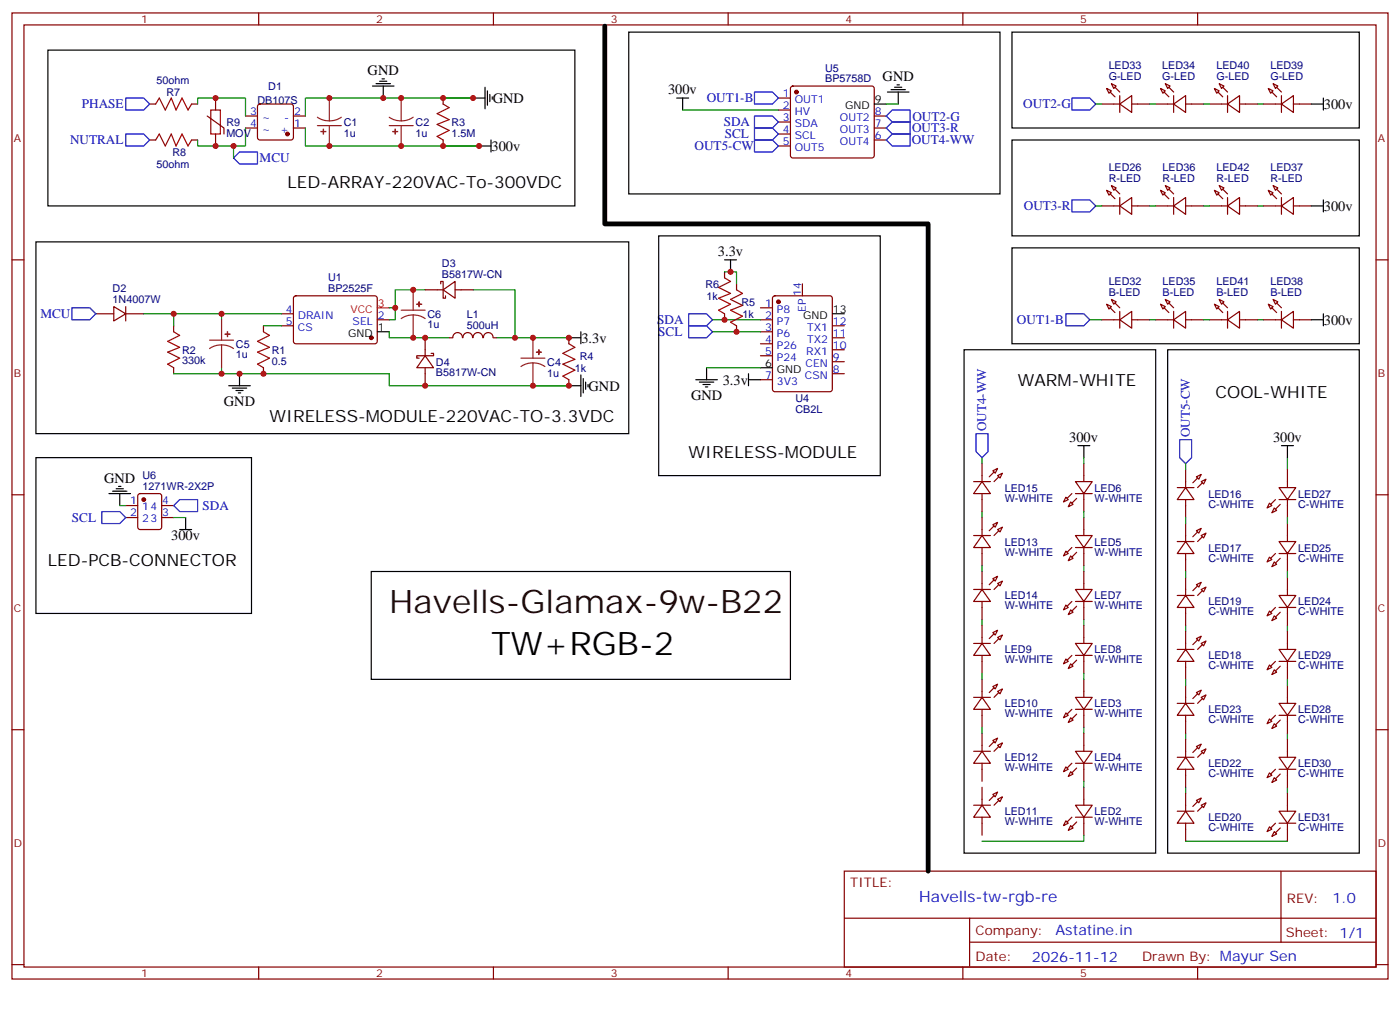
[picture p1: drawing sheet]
<svg xmlns="http://www.w3.org/2000/svg" width="412mm" height="297mm" viewBox="0 0 412 297" stroke-linecap="round" stroke-linejoin="round" font-family="sans-serif">
<g fill="none" stroke="#870000" stroke-width=".35">
<path d="M3.5 3.8h405.4v284.3h-405.4zM7.1 7.3h398.2v277.3h-398.2zM76.2 3.8v3.5M145.3 3.8v3.5M214.5 3.8v3.5M283.6 3.8v3.5M352.8 3.8v3.5M44.1 30.6h1.8M56.4 30.6h1.8M61 34.1l5 3.6v1.7M63.5 28.9v3.5M63.5 39.4v3.6"/>
<path d="M72.3 37.7h3.5M72.3 34.1h3.5M76.1 30.8l.5-.2h9.1l.5 .2 .2 .5v9.2l-.2 .5-.5 .2h-9.1l-.5-.2-.3-.5v-9.2zM86.4 37.7h3.6M86.4 34.1h3.6M130.5 28.9v1.7M229.3 28.9h3.5M229.3 32.4h3.5M229.3 35.9h3.5M229.3 39.4h3.5M233.1 25.5l.4-.2h23.3l.5 .2 .2 .5v19.8l-.2 .5-.5 .2h-23.3l-.5-.2-.2-.5v-19.8zM257.5 37.7h3.6"/>
<path d="M257.5 34.1h3.6M324.6 30.6h5.2M326 26l1.4 .7-.7 .7zM327.4 24.6l1.4 .7-.7 .7zM329.8 30.6l3.6-2.4v4.9zM329.8 28.2v4.9M333.4 30.6h5.3M340.4 30.6h5.3M341.8 26l1.5 .7-.8 .7zM343.3 24.6l1.4 .7-.7 .7zM345.7 30.6l3.5-2.4v4.9zM345.7 28.2v4.9"/>
<path d="M349.2 30.6h5.3M356.3 30.6h5.3M357.7 26l1.4 .7-.7 .7zM359.1 24.6l1.4 .7-.7 .7zM361.6 30.6l3.5-2.4v4.9zM361.6 28.2v4.9M365.1 30.6h5.3M372.2 30.6h5.3M373.6 26l1.4 .7-.7 .7zM375 24.6l1.4 .7-.7 .7zM377.5 30.6l3.5-2.4v4.9zM377.5 28.2v4.9"/>
<path d="M381 30.6h5.3M44.1 41.2h1.8M56.4 41.2h1.8M130.5 41.2v1.8M229.3 43h3.5M257.5 41.2h3.6M326 56l1.4 .7-.7 .7zM327.4 54.6l1.4 .7-.7 .7zM329.8 58.1v5M341.8 56l1.5 .7-.8 .7zM343.3 54.6l1.4 .7-.7 .7zM345.7 58.1v5"/>
<path d="M357.7 56l1.4 .7-.7 .7zM359.1 54.6l1.4 .7-.7 .7zM361.6 58.1v5M373.6 56l1.4 .7-.7 .7zM375 54.6l1.4 .7-.7 .7zM377.5 58.1v5M3.5 76.5h3.6M324.6 60.6h5.2M329.8 60.6l3.6-2.5v5zM333.4 60.6h5.3M340.4 60.6h5.3M345.7 60.6l3.5-2.5v5z"/>
<path d="M349.2 60.6h5.3M356.3 60.6h5.3M361.6 60.6l3.5-2.5v5zM365.1 60.6h5.3M372.2 60.6h5.3M377.5 60.6l3.5-2.5v5zM381 60.6h5.3M405.3 76.5h3.6M28.2 92.4h5.3M33.5 90.2l3.5 2.2-3.5 2.1zM37 92.4h5.3M37 90.2v4.3"/>
<path d="M51.2 95.9v1.7M77.6 95.9v1.7M82.9 92.4h3.5M82.9 95.9h3.5M86.7 87.3l.4-.2h23.6l.4 .7v12.9l-.7 .5-23.5-.1-.5-.6v-12.7zM111.1 94.1h3.6M125.2 85.3h5.3M125.2 99.4v5.3M129.8 83.5v-.7h.7v5h.7v-.7M130.5 85.3l3.6-2.5v5zM134.1 85.3h5.2M136.2 99.4a1.41 1.41 0 0 0-1.4-1.5 1.41 1.41 0 0 0-1.4 1.5h-1.1"/>
<path d="M136.4 99.4a1.41 1.41 0 0 1 1.4-1.5 1.41 1.41 0 0 1 1.4 1.5M139.4 99.4a1.41 1.41 0 0 1 1.4-1.5 1.41 1.41 0 0 1 1.4 1.5M142.4 99.4a1.41 1.41 0 0 1 1.4-1.5 1.41 1.41 0 0 1 1.4 1.5M145.3 99.4h1.1M167.6 99.4v1.8M213.4 80v1.8M213.4 92.4v1.7M217 83.5v1.8M217 95.9v1.7M224 94.1h3.5M224 90.6h3.5M224 97.6h3.5"/>
<path d="M227.8 87.3l.4-.2h16.3l.6 .4 .1 27.1-.5 .6-16.5 .1-.6-.5-.1-27zM236.4 83.5v3.6M245.2 95.9h3.5M245.2 99.4h3.5M324.6 94.1h5.2M326 89.5l1.4 .7-.7 .7zM327.4 88.1l1.4 .7-.7 .7zM329.8 94.1l3.6-2.4v4.9zM329.8 91.7v4.9M333.4 94.1h5.3M340.4 94.1h5.3M341.8 89.5l1.5 .7-.8 .7z"/>
<path d="M343.3 88.1l1.4 .7-.7 .7zM345.7 94.1l3.5-2.4v4.9zM345.7 91.7v4.9M349.2 94.1h5.3M356.3 94.1h5.3M357.7 89.5l1.4 .7-.7 .7zM359.1 88.1l1.4 .7-.7 .7zM361.6 94.1l3.5-2.4v4.9zM361.6 91.7v4.9M365.1 94.1h5.3M372.2 94.1h5.3M373.6 89.5l1.4 .7-.7 .7z"/>
<path d="M375 88.1l1.4 .7-.7 .7zM377.5 94.1l3.5-2.4v4.9zM377.5 91.7v4.9M381 94.1h5.3M51.2 108.2v1.8M77.6 108.2v1.8M125.2 104.7l2.5 3.5h-4.9zM125.2 108.2v5.3M127 104h.7v.7h-4.9v.7h.7M167.6 111.8v1.7M224 101.2h3.5M224 104.7h3.5"/>
<path d="M224 111.8h3.5M245.2 110h3.5M245.2 106.5h3.5M245.2 102.9h3.5M289.3 136.5v5.2M292.5 138.6l1.4-.7-.7 1.4zM293.9 140l1.4-.7-.7 1.4zM319.3 136.5v5.2M349.2 138.2v5.3M379.2 138.2v5.3M3.5 145.6h3.6M37 148.8h3.6"/>
<path d="M37 152.3h3.6M40.8 145.5l.5-.2h5.6l.7 .4v9.5l-.4 .6-5.9 .1-.7-.5v-9.4zM47.6 148.8h3.6M47.6 152.3h3.6M286.8 157.6h4.9M286.8 141.7h4.9M289.3 157.6l2.4 3.5h-4.9zM289.3 141.7l2.4 3.6h-4.9zM289.3 145.3v5.3M289.3 152.3v5.3M292.5 154.4l1.4-.7-.7 1.5zM293.9 155.9l1.4-.7-.7 1.4z"/>
<path d="M314 146.3l.7 .7-1.4 .7zM315.4 147.7l.7 .7-1.4 .8zM316.8 157.6h4.9l-2.4 3.5zM316.8 141.7h4.9l-2.4 3.6zM316.8 145.3h4.9M319.3 145.3v5.3M319.3 152.3v5.3M346.8 143.5h4.9M346.8 159.4h4.9M349.2 143.5l2.5 3.5h-4.9zM349.2 159.4l2.5 3.5h-4.9zM349.2 147v5.3"/>
<path d="M349.2 154.1v5.3M352.4 140.3l1.4-.7-.7 1.4zM352.4 156.2l1.4-.7-.7 1.4zM353.8 141.7l1.4-.7-.7 1.5zM353.8 157.6l1.4-.7-.7 1.4zM373.9 148.1l.7 .7-1.4 .7zM375.4 149.5l.7 .7-1.5 .7zM376.8 159.4h4.9l-2.5 3.5zM376.8 143.5h4.9l-2.5 3.5zM376.8 147h4.9M379.2 147v5.3M379.2 154.1v5.3"/>
<path d="M405.3 145.6h3.6M286.8 173.5h4.9M289.3 173.5l2.4 3.5h-4.9zM289.3 161.1v5.3M289.3 168.2v5.3M289.3 177v5.3M292.5 170.3l1.4-.7-.7 1.4zM293.9 171.7l1.4-.7-.7 1.4zM314 162.2l.7 .7-1.4 .7zM314 178.1l.7 .7-1.4 .7zM315.4 163.6l.7 .7-1.4 .7zM315.4 179.5l.7 .7-1.4 .7z"/>
<path d="M316.8 173.5h4.9l-2.4 3.5zM316.8 161.1h4.9M316.8 177h4.9M319.3 161.1v5.3M319.3 168.2v5.3M319.3 177v5.3M346.8 175.3h4.9M349.2 175.3l2.5 3.5h-4.9zM349.2 162.9v5.3M349.2 170v5.3M349.2 178.8v5.3M352.4 172.1l1.4-.7-.7 1.4z"/>
<path d="M353.8 173.5l1.4-.7-.7 1.4zM373.9 179.8l.7 .8-1.4 .7zM373.9 164l.7 .7-1.4 .7zM375.4 165.4l.7 .7-1.5 .7zM376.8 175.3h4.9l-2.5 3.5zM376.8 178.8h4.9M376.8 162.9h4.9M379.2 162.9v5.3M379.2 170v5.3M379.2 178.8v5.3M286.8 189.4h4.9M289.3 189.4l2.4 3.5h-4.9z"/>
<path d="M289.3 184.1v5.3M289.3 192.9v5.3M289.3 200v5.2M292.5 186.2l1.4-.7-.7 1.4zM293.9 187.6l1.4-.7-.7 1.4zM314 194l.7 .7-1.4 .7zM315.4 195.4l.7 .7-1.4 .7zM316.8 189.4h4.9l-2.4 3.5zM316.8 192.9h4.9M319.3 184.1v5.3M319.3 192.9v5.3M319.3 200v5.2"/>
<path d="M346.8 191.1h4.9M349.2 191.1l2.5 3.6h-4.9zM349.2 185.8v5.3M349.2 194.7v5.3M352.4 188l1.4-.7-.7 1.4zM353.8 189.4l1.4-.7-.7 1.4zM373.9 195.7l.7 .7-1.4 .7zM375.4 181.3l.7 .7-1.5 .7zM375.4 197.1l.7 .7-1.5 .7zM376.8 191.1h4.9l-2.5 3.6zM376.8 194.7h4.9M379.2 185.8v5.3"/>
<path d="M379.2 194.7v5.3M3.5 214.8h3.6M286.8 205.2h4.9M289.3 205.2l2.4 3.6h-4.9zM289.3 208.8v5.3M289.3 215.8v5.3M292.5 202.1l1.4-.7-.7 1.4zM292.5 217.9l1.4-.7-.7 1.5zM293.9 203.5l1.4-.7-.7 1.4zM293.9 219.4l1.4-.7-.7 1.4zM314 209.8l.7 .7-1.4 .7zM315.4 211.2l.7 .7-1.4 .8z"/>
<path d="M316.8 205.2h4.9l-2.4 3.6zM316.8 208.8h4.9M319.3 208.8v5.3M319.3 215.8v5.3M346.8 207h4.9M349.2 207l2.5 3.5h-4.9zM349.2 201.7v5.3M349.2 210.5v5.3M349.2 217.6v5.3M352.4 219.7l1.4-.7-.7 1.4zM352.4 203.8l1.4-.7-.7 1.4zM353.8 205.2l1.4-.7-.7 1.5z"/>
<path d="M373.9 211.6l.7 .7-1.4 .7zM375.4 213l.7 .7-1.5 .7zM376.8 207h4.9l-2.5 3.5zM376.8 210.5h4.9M379.2 201.7v5.3M379.2 210.5v5.3M379.2 217.6v5.3M405.3 214.8h3.6M286.8 237h4.9M286.8 221.1h4.9M289.3 237l2.4 3.5h-4.9zM289.3 221.1l2.4 3.5h-4.9z"/>
<path d="M289.3 224.6v5.3M289.3 231.7v5.3M292.5 233.8l1.4-.7-.7 1.4zM293.9 235.2l1.4-.7-.7 1.4zM314 225.7l.7 .7-1.4 .7zM315.4 227.1l.7 .7-1.4 .7zM316.8 237h4.9l-2.4 3.5zM316.8 221.1h4.9l-2.4 3.5zM316.8 224.6h4.9M319.3 224.6v5.3M319.3 231.7v5.3M346.8 238.8h4.9"/>
<path d="M346.8 222.9h4.9M349.2 238.8l2.5 3.5h-4.9zM349.2 222.9l2.5 3.5h-4.9zM349.2 226.4v5.3M349.2 233.5v5.3M352.4 235.6l1.4-.7-.7 1.4zM353.8 237l1.4-.7-.7 1.4zM353.8 221.1l1.4-.7-.7 1.4zM373.9 227.5l.7 .7-1.4 .7zM375.4 228.9l.7 .7-1.5 .7zM376.8 222.9h4.9l-2.5 3.5zM376.8 238.8h4.9l-2.5 3.5z"/>
<path d="M376.8 226.4h4.9M379.2 226.4v5.3M379.2 233.5v5.3M248.7 256.4h156.6v28.2h-156.6zM289.3 240.5v5.3M314 241.6l.7 .7-1.4 .7zM315.4 243l.7 .7-1.4 .7zM316.8 240.5h4.9M319.3 240.5v5.3M349.2 242.3v5.3M373.9 243.3l.7 .8-1.4 .7zM375.4 244.8l.7 .7-1.5 .7z"/>
<path d="M376.8 242.3h4.9M377.3 256.4v20.9M379.2 242.3v5.3M248.7 270.2h156.5M285.6 277.3h119.6M285.6 270.2v14.2M3.5 283.9h3.6M76.2 284.6v3.5M145.3 284.6v3.5M214.5 284.6v3.5M283.6 284.6v3.5M352.8 284.6v3.5"/>
<path d="M405.3 283.9h3.6"/>
</g>
<g fill="#870000" stroke="#870000" stroke-width=".35">
<path d="M317.1 241.9l-1.4 1.4z"/>
<path d="M315.7 240.5l-1.4 1.4z"/>
<path d="M317.1 210.2l-1.4 1.4z"/>
<path d="M315.7 208.8l-1.4 1.4z"/>
<path d="M317.1 226.1l-1.4 1.4z"/>
<path d="M315.7 224.6l-1.4 1.5z"/>
<path d="M317.1 162.6l-1.4 1.4z"/>
<path d="M315.7 161.1l-1.4 1.5z"/>
<path d="M317.1 146.7l-1.4 1.4z"/>
<path d="M315.7 145.3l-1.4 1.4z"/>
<path d="M317.1 178.4l-1.4 1.4z"/>
<path d="M315.7 177l-1.4 1.4z"/>
<path d="M317.1 194.3l-1.4 1.4z"/>
<path d="M315.7 192.9l-1.4 1.4z"/>
<path d="M291.4 188l1.4-1.5z"/>
<path d="M292.8 189.4l1.4-1.4z"/>
<path d="M291.4 203.8l1.4-1.4z"/>
<path d="M292.8 205.2l1.4-1.4z"/>
<path d="M291.4 235.6l1.4-1.4z"/>
<path d="M292.8 237l1.4-1.4z"/>
<path d="M291.4 219.7l1.4-1.4z"/>
<path d="M292.8 221.1l1.4-1.4z"/>
<path d="M291.4 156.2l1.4-1.4z"/>
<path d="M294.2 156.2l-1.4 1.4z"/>
<path d="M291.4 172.1l1.4-1.4z"/>
<path d="M292.8 173.5l1.4-1.4z"/>
<path d="M291.4 140.3l1.4-1.4z"/>
<path d="M294.2 140.3l-1.4 1.4z"/>
<path d="M351.4 142.1l1.4-1.4z"/>
<path d="M352.8 143.5l1.4-1.4z"/>
<path d="M351.4 158l1.4-1.4z"/>
<path d="M352.8 159.4l1.4-1.4z"/>
<path d="M351.4 189.7l1.4-1.4z"/>
<path d="M352.8 191.1l1.4-1.4z"/>
<path d="M351.4 173.8l1.4-1.4z"/>
<path d="M352.8 175.3l1.4-1.5z"/>
<path d="M351.4 237.3l1.4-1.4z"/>
<path d="M352.8 238.8l1.4-1.5z"/>
<path d="M351.4 221.5l1.4-1.4z"/>
<path d="M352.8 222.9l1.4-1.4z"/>
<path d="M351.4 205.6l1.4-1.4z"/>
<path d="M352.8 207l1.4-1.4z"/>
<path d="M377.1 180.2l-1.4 1.4z"/>
<path d="M375.7 178.8l-1.4 1.4z"/>
<path d="M377.1 164.3l-1.4 1.4z"/>
<path d="M375.7 162.9l-1.4 1.4z"/>
<path d="M377.1 148.4l-1.4 1.5z"/>
<path d="M375.7 147l-1.4 1.4z"/>
<path d="M377.1 211.9l-1.4 1.5z"/>
<path d="M375.7 210.5l-1.4 1.4z"/>
<path d="M377.1 196.1l-1.4 1.4z"/>
<path d="M375.7 194.7l-1.4 1.4z"/>
<path d="M377.1 227.8l-1.4 1.4z"/>
<path d="M375.7 226.4l-1.4 1.4z"/>
<path d="M377.1 243.7l-1.4 1.4z"/>
<path d="M375.7 242.3l-1.4 1.4z"/>
<path d="M327 57.1l1.4 1.4z"/>
<path d="M328.4 55.7l1.4 1.4z"/>
<path d="M327 90.6l1.4 1.4z"/>
<path d="M328.4 89.2l1.4 1.4z"/>
<path d="M327 27.1l1.4 1.4z"/>
<path d="M328.4 25.7l1.4 1.4z"/>
<path d="M342.9 27.1l1.4 1.4z"/>
<path d="M344.3 25.7l1.4 1.4z"/>
<path d="M342.9 90.6l1.4 1.4z"/>
<path d="M344.3 89.2l1.4 1.4z"/>
<path d="M342.9 57.1l1.4 1.4z"/>
<path d="M344.3 55.7l1.4 1.4z"/>
<path d="M374.6 57.1l1.5 1.4z"/>
<path d="M376.1 55.7l1.4 1.4z"/>
<path d="M374.6 90.6l1.5 1.4z"/>
<path d="M376.1 89.2l1.4 1.4z"/>
<path d="M374.6 27.1l1.5 1.4z"/>
<path d="M376.1 25.7l1.4 1.4z"/>
<path d="M358.8 27.1l1.4 1.4z"/>
<path d="M360.2 25.7l1.4 1.4z"/>
<path d="M358.8 90.6l1.4 1.4z"/>
<path d="M360.2 89.2l1.4 1.4z"/>
<path d="M358.8 57.1l1.4 1.4z"/>
<path d="M360.2 55.7l1.4 1.4z"/>
<circle cx="109.4" cy="99.4" r=".53"/>
<circle cx="84.7" cy="39.4" r=".53"/>
<circle cx="229.3" cy="88.8" r=".53"/>
<circle cx="234.6" cy="27.1" r=".53"/>
<circle cx="42.3" cy="147" r=".53"/>
</g>
<g fill="none" stroke="#000" stroke-width=".35">
<path d="M14.1 14.7h155.2v45.9h-155.2zM185.2 9.5h109.4v47.6h-109.4zM298.1 9.5h102.3v28.2h-102.3zM109.7 25.3h6.4M110.8 24.6h4.2M111.8 23.9h2.1M112.5 23.2h.7M112.9 25.3v3.6M139.3 28.9h3.6M142.9 25.7v6.3M143.6 26.7v4.3M144.3 27.8v2.1"/>
<path d="M145 28.5v.7M199.3 28.9h3.5M201.1 28.9v3.5M257.5 30.6h3.6M261.4 27.1h6.4M262.5 26.4h4.2M263.5 25.7h2.1M264.2 25h.7M264.6 27.1v3.5M386.3 30.6h3.5M389.8 28.9v3.5M141.1 43h3.5"/>
<path d="M144.6 41.2v3.5M298.1 41.2h102.3v28.2h-102.3zM389.8 58.8v3.6M10.6 71.2h174.6v56.4h-174.6zM194 69.4h65.3v70.6h-65.3zM213.4 76.5h3.6M215.2 76.5v3.5M298.1 73h102.3v28.2h-102.3zM386.3 60.6h3.5M111.1 97.6h3.6M167.6 99.4h3.5M171.1 97.6v3.6"/>
<path d="M245.2 92.4h3.5M386.3 94.1h3.5M389.8 92.4v3.5M67.4 113.5h6.3M68.4 114.2h4.3M69.5 114.9h2.1M70.2 115.6h.7M70.6 110v3.5M167.6 113.5h3.5M171.1 110.3v6.4M171.8 111.4v4.2M172.5 112.5v2.1"/>
<path d="M173.2 113.2v.7M205 111.8h6.3M206 112.5h4.3M207.1 113.2h2.1M207.8 113.9h.7M208.1 108.2v3.6M220.5 111.8h3.5M220.5 110v3.5M224 108.2h3.5M284 102.9h56.4v148.2h-56.4zM344 102.9h56.4v148.2h-56.4zM10.6 134.7h63.5v45.9h-63.5z"/>
<path d="M317.5 131.2h3.5M319.3 131.2v3.5M377.5 131.2h3.5M379.2 131.2v3.5M32.1 145.3h6.4M33.2 144.6h4.2M34.2 143.9h2.1M34.9 143.2h.7M35.3 145.3v3.5M52.9 155.9h3.5M54.7 152.3v3.6M109.4 168.2h123.4v31.8h-123.4z"/>
</g>
<path d="M111.1 90.6h3.6" fill="none" stroke="#f00" stroke-width=".35"/>
<path d="M45.9 30.6l1-1.7 1.8 3.5 1.7-3.5 1.5 3.5 1.7-3.5 1.8 3.5 1-1.8M62.1 32.4h2.8v7h-2.8zM130.5 30.6l1.8 1.1-3.5 1.7 3.5 1.8-3.5 1.4 3.5 1.8-3.5 1.7 1.7 1.1M45.9 41.2l1-1.8 1.8 3.6 1.7-3.6 1.5 3.6 1.7-3.6 1.8 3.6 1-1.8M51.2 97.6l1.7 1.1-3.5 1.8 3.5 1.7-3.5 1.4 3.5 1.8-3.5 1.8 1.8 1M77.6 97.6l1.8 1.1-3.6 1.8 3.6 1.7-3.6 1.4 3.6 1.8-3.6 1.8 1.8 1M213.4 81.8l1.8 1-3.5 1.8 3.5 1.8-3.5 1.4 3.5 1.7-3.5 1.8 1.7 1.1M217 85.3l1.7 1.1-3.5 1.7 3.5 1.8-3.5 1.4 3.5 1.8-3.5 1.7 1.8 1.1M167.6 101.2l1.7 1-3.5 1.8 3.5 1.8-3.5 1.4 3.5 1.7-3.5 1.8 1.8 1.1" fill="none" stroke="#a10000" stroke-width=".35"/>
<g fill="none" stroke="#008700" stroke-width=".35">
<path d="M58.2 30.6v-1.7h14.1v5.2M72.3 37.7v5.3h-14.1v-1.8M90 37.7v5.3h51.1h-10.6M130.5 28.9h8.8h-49.3v5.2M201.1 32.4h28.2M261.1 30.6h3.5M322.8 30.6h1.8M338.7 30.6h1.7M354.5 30.6h1.8M370.4 30.6h1.8M68.8 43v3.5M322.8 60.6h1.8"/>
<path d="M338.7 60.6h1.7M354.5 60.6h1.8M370.4 60.6h1.8M42.3 92.4h40.6M51.2 92.4v3.5M65.3 92.4v1.7M77.6 95.9h5.3M114.7 90.6h1.7v3.5h-1.7M114.7 97.6v1.8h17.6M125.2 85.3h-8.8v5.3M139.3 85.3h12.4v14.1h-5.3M151.7 99.4h15.9"/>
<path d="M209.9 94.1h14.1M209.9 97.6h14.1M213.4 80h3.6v3.5M321 94.1h3.6M338.7 94.1h1.7M354.5 94.1h1.8M370.4 94.1h1.8M51.2 110h14.1M65.3 108.2v1.8h49.4v3.5h52.9h-10.6M208.1 108.2h15.9M289.3 134.7v1.8M319.3 134.7v1.8"/>
<path d="M349.2 136.5v1.7M379.2 134.7v3.5M35.3 148.8h1.7M51.2 152.3h3.5M289.3 150.6v1.7M319.3 150.6v1.7M349.2 152.3v1.8M379.2 152.3v1.8M289.3 166.4v1.8M319.3 166.4v1.8M349.2 168.2v1.8M379.2 168.2v1.8"/>
<path d="M289.3 182.3v1.8M289.3 198.2v1.8M319.3 182.3v1.8M319.3 198.2v1.8M349.2 184.1v1.7M349.2 200v1.7M379.2 184.1v1.7M379.2 200v1.7M289.3 214.1v1.7M319.3 214.1v1.7M349.2 215.8v1.8M379.2 215.8v1.8"/>
<path d="M319.3 229.9v1.8M349.2 231.7v1.8M379.2 231.7v1.8M319.3 245.8v1.8h-30M349.2 247.6h30"/>
</g>
<g fill="none" stroke="#8c2424" stroke-width=".35">
<path d="M93.5 34.5l1.7 .8 1.8 .3M93.5 37h7M97 28.9v6.7M97 37v6M100.5 34.5l-1.6 .8-1.9 .3M114.7 34.5l1.6 .8 1.9 .3M114.7 37h7M118.2 28.9v6.7M118.2 37v6M121.7 34.5l-1.7 .8-1.8 .3M65.3 94.1v6M118.2 91.3h7"/>
<path d="M121.7 92.7l-1.8 .2-1.7 .9M121.7 92.7l1.9 .2 1.6 .9M121.7 85.3v6M121.7 92.7v6.7M157 99.4v6M61.7 100.1h7.1M65.3 101.5l-1.9 .3-1.7 .8M65.3 101.5l1.8 .3 1.7 .8M65.3 101.5v6.7M153.5 105.4h7M157 106.8l-1.9 .3-1.6 .8M157 106.8l1.8 .3 1.7 .8"/>
<path d="M157 106.8v6.7"/>
</g>
<g fill="#8c2424" stroke="#8c2424" stroke-width=".35">
<path d="M158 103.6l1.5 .1z"/>
<path d="M158.7 102.9v1.5z"/>
<path d="M66.3 98.4h1.4z"/>
<path d="M67 97.6v1.5z"/>
<path d="M94.5 38.7h1.5z"/>
<path d="M95.2 38l.1 1.4z"/>
<path d="M115.7 38.7h1.4z"/>
<path d="M116.4 38l.1 1.4z"/>
<path d="M122.8 89.5l1.4 .1z"/>
<path d="M123.4 88.8l.1 1.4z"/>
</g>
<g fill="none" stroke="#00f" stroke-width=".35">
<path d="M37 28.9h5.3l1.8 1.7-1.8 1.8h-5.3zM37 39.4h5.3l1.8 1.8-1.8 1.8h-5.3zM222.2 34.1h5.3l1.8 1.8-1.8 1.8h-5.3zM222.2 37.7h5.3l1.8 1.7-1.8 1.8h-5.3zM222.2 27.1h5.3l1.8 1.8-1.8 1.7h-5.3zM262.8 32.4h5.3v3.5h-5.3l-1.7-1.8zM262.8 35.9h5.3v3.5h-5.3l-1.7-1.7zM262.8 39.4h5.3v3.6h-5.3l-1.7-1.8zM315.7 28.9h5.3l1.8 1.7-1.8 1.8h-5.3zM68.8 46.5l1.8-1.8h5.2v3.6h-5.2zM222.2 41.2h5.3l1.8 1.8-1.8 1.7h-5.3zM315.7 58.8h5.3l1.8 1.8-1.8 1.8h-5.3z"/>
<path d="M21.2 90.6h5.3l1.7 1.8-1.7 1.7h-5.3zM202.8 92.4h5.3l1.8 1.7-1.8 1.8h-5.3zM202.8 95.9h5.3l1.8 1.7-1.8 1.8h-5.3zM314 92.4h5.3l1.7 1.7-1.7 1.8h-5.3zM287.5 127.6h3.5v5.3l-1.7 1.8-1.8-1.8zM347.5 129.4h3.5v5.3l-1.8 1.8-1.7-1.8zM30 150.6h5.3l1.7 1.7-1.7 1.8h-5.3zM51.2 148.8l1.7-1.8h5.3v3.6h-5.3z"/>
</g>
<path d="M178.2 7.7v58.2h95.2v190.5" fill="none" stroke="#000" stroke-width="1.4"/>
<g fill="#c00">
<circle cx="116.4" cy="90.6" r=".88"/>
<circle cx="151.7" cy="99.4" r=".88"/>
<circle cx="157" cy="99.4" r=".88"/>
<circle cx="157" cy="113.5" r=".88"/>
<circle cx="167.6" cy="113.5" r=".88"/>
<circle cx="77.6" cy="110" r=".88"/>
<circle cx="70.6" cy="110" r=".88"/>
<circle cx="112.9" cy="28.9" r=".88"/>
<circle cx="65.3" cy="92.4" r=".88"/>
<circle cx="51.2" cy="92.4" r=".88"/>
<circle cx="65.3" cy="110" r=".88"/>
<circle cx="167.6" cy="99.4" r=".88"/>
<circle cx="213.4" cy="94.1" r=".88"/>
<circle cx="217" cy="97.6" r=".88"/>
<circle cx="215.2" cy="80" r=".88"/>
<circle cx="130.5" cy="43" r=".88"/>
<circle cx="141.1" cy="43" r=".88"/>
<circle cx="63.5" cy="28.9" r=".88"/>
<circle cx="63.5" cy="43" r=".88"/>
<circle cx="68.8" cy="43" r=".88"/>
<circle cx="97" cy="43" r=".88"/>
<circle cx="97" cy="28.9" r=".88"/>
<circle cx="118.2" cy="43" r=".88"/>
<circle cx="118.2" cy="28.9" r=".88"/>
<circle cx="121.7" cy="85.3" r=".88"/>
<circle cx="121.7" cy="99.4" r=".88"/>
<circle cx="125.2" cy="113.5" r=".88"/>
<circle cx="125.2" cy="99.4" r=".88"/>
<circle cx="130.5" cy="28.9" r=".88"/>
<circle cx="139.3" cy="28.9" r=".88"/>
</g>
<text font-size="9.5" fill="#300" x="114.7" y="180.6">Havells-Glamax-9w-B22</text>
<text font-size="9.5" x="144.6" y="192.9">TW+RGB-2</text>
<g font-size="4.9">
<text x="84.7" y="55.3">LED-ARRAY-220VAC-To-300VDC</text>
<text x="299.9" y="113.5">WARM-WHITE</text>
<text x="358.1" y="117.1">COOL-WHITE</text>
<text x="79.4" y="124.1">WIRELESS-MODULE-220VAC-TO-3.3VDC</text>
<text x="202.8" y="134.7">WIRELESS-MODULE</text>
<text x="14.1" y="166.4">LED-PCB-CONNECTOR</text>
</g>
<text font-size="4.6" fill="#00f" x="270.8" y="265.4">Havells-tw-rgb-re</text>
<g font-size="4.2">
<text x="108.3" y="22.1">GND</text>
<text x="260" y="23.8">GND</text>
<text x="196.8" y="27.7">300v</text>
<text x="145.2" y="30.3">GND</text>
<text x="390" y="32">300v</text>
<text x="144.8" y="44.4">300v</text>
<text x="390" y="62">300v</text>
<text x="211.5" y="75.4">3.3v</text>
<text x="390" y="95.5">300v</text>
<text x="171.3" y="100.8">3.3v</text>
<text x="212.9" y="113.2">3.3v</text>
<text x="66" y="119.5">GND</text>
<text x="173.4" y="114.9">GND</text>
<text x="203.6" y="117.8">GND</text>
<text x="315" y="130">300v</text>
<text x="375" y="130.1">300v</text>
<text x="30.7" y="142.1">GND</text>
<text x="50.4" y="159.1">300v</text>
</g>
<g font-size="4.2" fill="#00f">
<text x="392.5" y="265.7">1.0</text>
<text x="310.9" y="275.2">Astatine.in</text>
<text x="304" y="283">2026-11-12</text>
</g>
<g font-size="3.9" fill="#00f">
<text x="24.1" y="31.9">PHASE</text>
<text x="208.2" y="30.1">OUT1-B</text>
<text x="268.8" y="35.5">OUT2-G</text>
<text x="301.4" y="31.8">OUT2-G</text>
<text x="213.2" y="37.2">SDA</text>
<text x="213.5" y="40.7">SCL</text>
<text x="268.7" y="38.9">OUT3-R</text>
<text x="20.7" y="42.5">NUTRAL</text>
<text x="76.5" y="47.7">MCU</text>
<text x="204.6" y="44.2">OUT5-CW</text>
<text x="268.6" y="42.5">OUT4-WW</text>
<text x="301.6" y="61.7">OUT3-R</text>
<text x="11.9" y="93.6">MCU</text>
<text x="193.6" y="95.4">SDA</text>
<text x="299.6" y="95.3">OUT1-B</text>
<text x="193.9" y="99">SCL</text>
<text x="290.5" y="126.9" transform="rotate(-90 290.5 126.9)">OUT4-WW</text>
<text x="350.5" y="128.8" transform="rotate(-90 350.5 128.8)">OUT5-CW</text>
<text x="21.2" y="153.6">SCL</text>
<text x="59.7" y="150">SDA</text>
</g>
<g font-size="3.9" fill="#800">
<text x="250.5" y="261">TITLE:</text>
<text x="379.1" y="265.7">REV:</text>
<text x="287.4" y="275.2">Company:</text>
<text x="378.7" y="275.8">Sheet: 1/1</text>
<text x="287.4" y="282.9">Date:</text>
<text x="336.4" y="282.9">Drawn By: Mayur Sen</text>
</g>
<g font-size="3.2" fill="#800">
<text x="41.6" y="6.8">1</text>
<text x="110.8" y="6.8">2</text>
<text x="179.9" y="6.8">3</text>
<text x="249.1" y="6.8">4</text>
<text x="318.2" y="6.8">5</text>
<text x="4.1" y="41.9">A</text>
<text x="405.9" y="41.9">A</text>
<text x="4.1" y="111.1">B</text>
<text x="405.9" y="111.1">B</text>
<text x="4.1" y="180.2">C</text>
<text x="405.9" y="180.2">C</text>
<text x="4.1" y="249.3">D</text>
<text x="405.9" y="249.3">D</text>
<text x="41.6" y="287.6">1</text>
<text x="110.8" y="287.6">2</text>
<text x="179.9" y="287.6">3</text>
<text x="249.1" y="287.6">4</text>
<text x="318.2" y="287.6">5</text>
</g>
<g font-size="3.2" fill="#000080">
<text x="243.1" y="21">U5</text>
<text x="326.6" y="23.6">G-LED</text>
<text x="326.6" y="20.3">LED33</text>
<text x="342.4" y="23.6">G-LED</text>
<text x="342.4" y="20.3">LED34</text>
<text x="358.3" y="23.6">G-LED</text>
<text x="358.3" y="20.3">LED40</text>
<text x="374.2" y="23.6">G-LED</text>
<text x="374.2" y="20.3">LED39</text>
<text x="46.1" y="24.7">50ohm</text>
<text x="49" y="28.2">R7</text>
<text x="79" y="26.4">D1</text>
<text x="243.1" y="24.3">BP5758D</text>
<text x="75.8" y="30.6">DB107S</text>
<text x="66.7" y="40.2">MOV</text>
<text x="66.7" y="37.1">R9</text>
<text x="101.2" y="40.2">1u</text>
<text x="101.2" y="37">C1</text>
<text x="122.4" y="40.2">1u</text>
<text x="122.4" y="37">C2</text>
<text x="133" y="40.2">1.5M</text>
<text x="133" y="37.1">R3</text>
<text x="50.8" y="45.8">R8</text>
<text x="46.1" y="49.4">50ohm</text>
<text x="326.6" y="53.6">R-LED</text>
<text x="326.6" y="50.3">LED26</text>
<text x="342.5" y="53.6">R-LED</text>
<text x="342.5" y="50.3">LED36</text>
<text x="358.3" y="53.6">R-LED</text>
<text x="358.3" y="50.3">LED42</text>
<text x="374.2" y="53.6">R-LED</text>
<text x="374.2" y="50.3">LED37</text>
<text x="96.7" y="82.8">U1</text>
<text x="130.2" y="81.8">B5817W-CN</text>
<text x="130.2" y="78.6">D3</text>
<text x="326.6" y="83.8">LED32</text>
<text x="342.5" y="83.8">LED35</text>
<text x="358.3" y="83.8">LED41</text>
<text x="374.2" y="83.8">LED38</text>
<text x="33.2" y="89.2">1N4007W</text>
<text x="33.2" y="86">D2</text>
<text x="96.7" y="86">BP2525F</text>
<text x="207.8" y="84.7">R6</text>
<text x="208.1" y="88.2">1k</text>
<text x="218.4" y="90">R5</text>
<text x="326.6" y="87.1">B-LED</text>
<text x="342.5" y="87.1">B-LED</text>
<text x="358.3" y="87.1">B-LED</text>
<text x="374.2" y="87.1">B-LED</text>
<text x="125.9" y="93.5">C6</text>
<text x="137.5" y="93.6">L1</text>
<text x="218.7" y="93.5">1k</text>
<text x="125.9" y="96.7">1u</text>
<text x="137.5" y="96.8">500uH</text>
<text x="53.6" y="107.3">330k</text>
<text x="53.6" y="104.1">R2</text>
<text x="69.5" y="105.5">1u</text>
<text x="69.5" y="102.3">C5</text>
<text x="80.1" y="107.3">0.5</text>
<text x="80.1" y="104.1">R1</text>
<text x="128.4" y="107.6">D4</text>
<text x="161.2" y="107.6">C4</text>
<text x="170.8" y="105.8">R4</text>
<text x="128.4" y="110.8">B5817W-CN</text>
<text x="161.2" y="110.8">1u</text>
<text x="169.3" y="109.4">1k</text>
<text x="234.3" y="118.3">U4</text>
<text x="234.3" y="121.5">CB2L</text>
<text x="42" y="141">U6</text>
<text x="42" y="144.2">1271WR-2X2P</text>
<text x="296" y="147.6">W-WHITE</text>
<text x="296" y="144.7">LED15</text>
<text x="322.4" y="147.6">W-WHITE</text>
<text x="322.4" y="144.7">LED6</text>
<text x="356" y="149.4">C-WHITE</text>
<text x="356" y="146.4">LED16</text>
<text x="382.4" y="149.4">C-WHITE</text>
<text x="382.4" y="146.4">LED27</text>
<text x="296" y="160.6">LED13</text>
<text x="322.4" y="160.6">LED5</text>
<text x="296" y="163.5">W-WHITE</text>
<text x="322.4" y="163.5">W-WHITE</text>
<text x="356" y="165.3">C-WHITE</text>
<text x="356" y="162.3">LED17</text>
<text x="382.4" y="165.3">C-WHITE</text>
<text x="382.4" y="162.3">LED25</text>
<text x="296" y="179.4">W-WHITE</text>
<text x="296" y="176.4">LED14</text>
<text x="322.4" y="179.4">W-WHITE</text>
<text x="322.4" y="176.4">LED7</text>
<text x="356" y="178.2">LED19</text>
<text x="382.4" y="178.2">LED24</text>
<text x="356" y="181.1">C-WHITE</text>
<text x="382.4" y="181.1">C-WHITE</text>
<text x="296" y="195.3">W-WHITE</text>
<text x="296" y="192.3">LED9</text>
<text x="322.4" y="195.3">W-WHITE</text>
<text x="322.4" y="192.3">LED8</text>
<text x="356" y="197">C-WHITE</text>
<text x="356" y="194.1">LED18</text>
<text x="382.4" y="197">C-WHITE</text>
<text x="382.4" y="194.1">LED29</text>
<text x="296" y="208.2">LED10</text>
<text x="322.4" y="208.2">LED3</text>
<text x="356" y="209.9">LED23</text>
<text x="382.4" y="209.9">LED28</text>
<text x="296" y="211.1">W-WHITE</text>
<text x="322.4" y="211.1">W-WHITE</text>
<text x="356" y="212.9">C-WHITE</text>
<text x="382.4" y="212.9">C-WHITE</text>
<text x="296" y="227">W-WHITE</text>
<text x="296" y="224.1">LED12</text>
<text x="322.4" y="227">W-WHITE</text>
<text x="322.4" y="224.1">LED4</text>
<text x="356" y="225.8">LED22</text>
<text x="382.4" y="225.8">LED30</text>
<text x="356" y="228.8">C-WHITE</text>
<text x="382.4" y="228.8">C-WHITE</text>
<text x="296" y="239.9">LED11</text>
<text x="322.4" y="239.9">LED2</text>
<text x="296" y="242.9">W-WHITE</text>
<text x="322.4" y="242.9">W-WHITE</text>
<text x="356" y="244.6">C-WHITE</text>
<text x="356" y="241.7">LED20</text>
<text x="382.4" y="244.6">C-WHITE</text>
<text x="382.4" y="241.7">LED31</text>
</g>
<g font-size="3.2" fill="#00f">
<text x="230.6" y="28.5">1</text>
<text x="73.7" y="33.8">3</text>
<text x="77.2" y="35.6">~</text>
<text x="83.7" y="35.6">-</text>
<text x="86.6" y="33.8">2</text>
<text x="230.6" y="32">2</text>
<text x="230.6" y="35.6">3</text>
<text x="234.1" y="30.3">OUT1</text>
<text x="234.1" y="33.8">HV</text>
<text x="247.4" y="35.6">OUT2</text>
<text x="257.7" y="33.8">8</text>
<text x="73.7" y="37.3">4</text>
<text x="77.2" y="39.1">~</text>
<text x="82.5" y="39.1">+</text>
<text x="86.6" y="37.3">1</text>
<text x="230.6" y="39.1">4</text>
<text x="234.1" y="37.3">SDA</text>
<text x="234.1" y="40.9">SCL</text>
<text x="247.4" y="39.1">OUT3</text>
<text x="257.7" y="40.9">6</text>
<text x="257.7" y="37.3">7</text>
<text x="230.6" y="42.6">5</text>
<text x="234.1" y="44.4">OUT5</text>
<text x="247.4" y="42.6">OUT4</text>
<text x="236" y="87.1" transform="rotate(-90 236 87.1)">14</text>
<text x="84.2" y="92">4</text>
<text x="84.2" y="95.5">5</text>
<text x="87.7" y="93.8">DRAIN</text>
<text x="103.9" y="95.5">SEL</text>
<text x="111.3" y="93.8">2</text>
<text x="225.3" y="90.2">1</text>
<text x="225.3" y="93.8">2</text>
<text x="228.8" y="92">P8</text>
<text x="228.8" y="95.5">P7</text>
<text x="237.4" y="91.7" transform="rotate(-90 237.4 91.7)">EP</text>
<text x="245.4" y="95.5">12</text>
<text x="87.7" y="97.3">CS</text>
<text x="225.3" y="97.3">3</text>
<text x="225.3" y="100.8">4</text>
<text x="228.8" y="99.1">P6</text>
<text x="237.7" y="100.8">TX2</text>
<text x="237.7" y="97.3">TX1</text>
<text x="245.4" y="99.1">11</text>
<text x="225.3" y="104.4">5</text>
<text x="228.8" y="102.6">P26</text>
<text x="228.8" y="106.1">P24</text>
<text x="237.3" y="107.9">CEN</text>
<text x="237.5" y="104.4">RX1</text>
<text x="245.4" y="106.1">9</text>
<text x="245.4" y="102.6">10</text>
<text x="225.3" y="111.4">7</text>
<text x="228.8" y="113.2">3V3</text>
<text x="237.1" y="111.4">CSN</text>
<text x="245.4" y="109.6">8</text>
<text x="38.4" y="148.4">1</text>
<text x="47.8" y="148.4">4</text>
<text x="38.4" y="152">2</text>
<text x="41.9" y="150.2">14</text>
<text x="41.9" y="153.7">23</text>
<text x="47.8" y="152">3</text>
</g>
<g font-size="3.2">
<text x="248.9" y="32">GND</text>
<text x="257.7" y="30.3">9</text>
<text x="236.6" y="93.8">GND</text>
<text x="245.4" y="92">13</text>
<text x="102.5" y="99.1">GND</text>
<text x="111.3" y="97.3">1</text>
<text x="225.3" y="107.9">6</text>
<text x="228.8" y="109.6">GND</text>
</g>
<g font-size="3.2" fill="#f00">
<text x="103.2" y="92">VCC</text>
<text x="111.3" y="90.2">3</text>
</g>
</svg>
